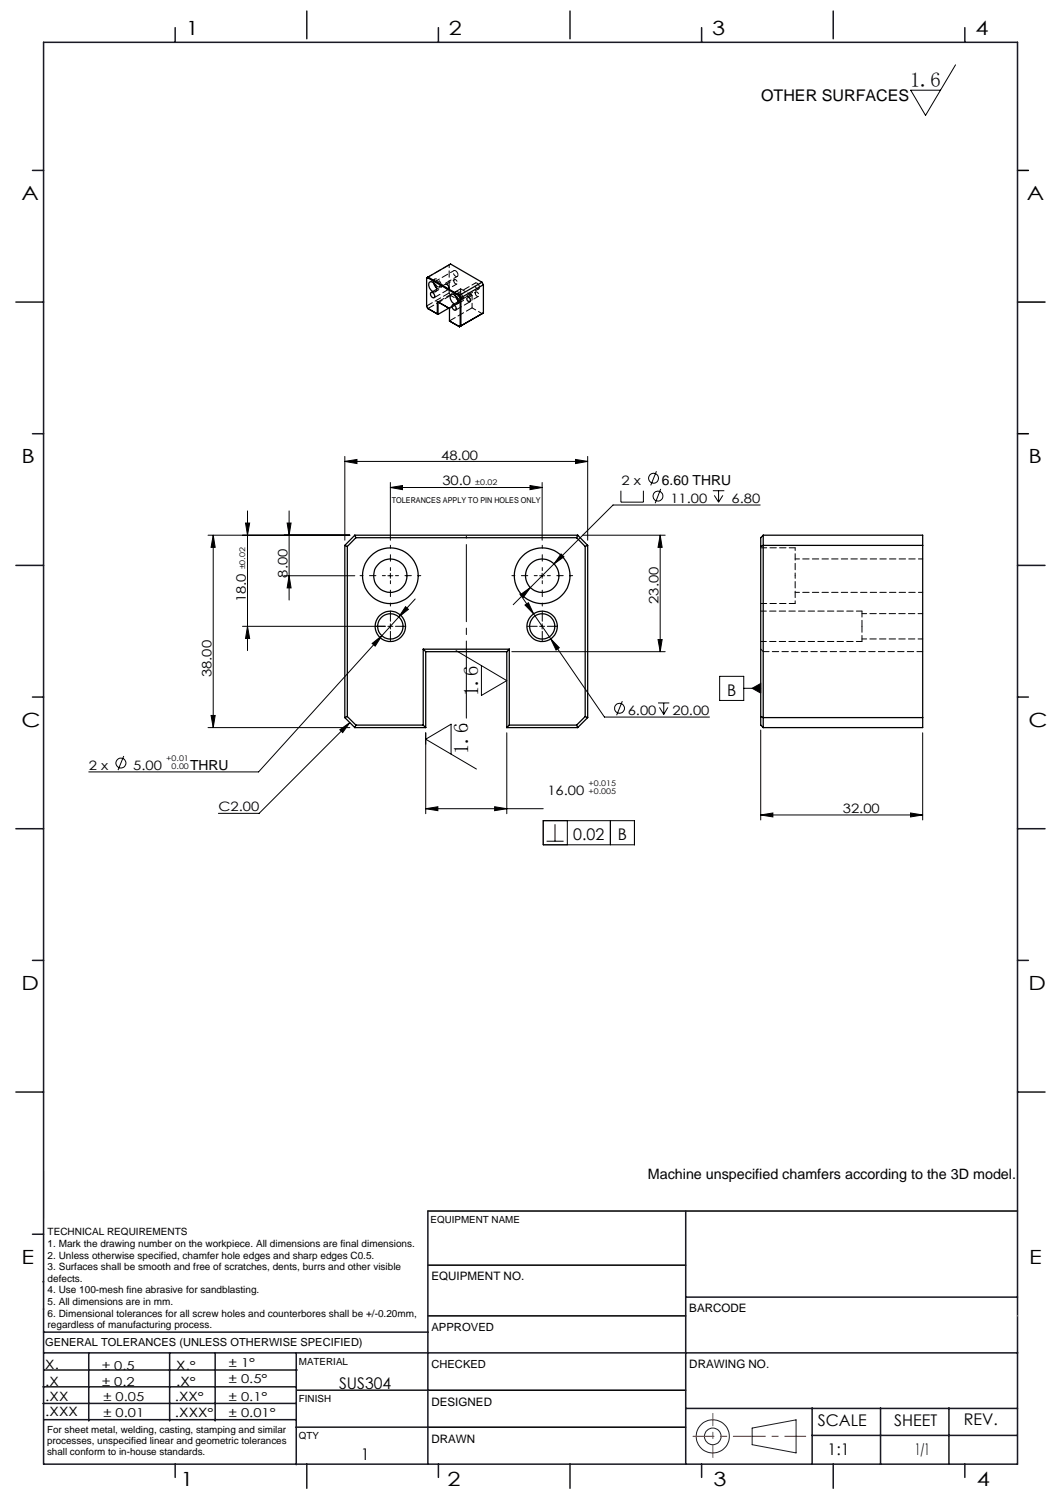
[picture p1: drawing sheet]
<svg xmlns="http://www.w3.org/2000/svg" width="210mm" height="297mm" viewBox="0 0 210 297" stroke-linecap="round" stroke-linejoin="round" font-family="sans-serif">
<g fill="none" stroke="#000" stroke-width=".2">
<path d="M188.8 12.8l-6 10-2.9-5h5.9M68.1 91.1l2.4-.4v.8zM68.1 90.1v16.6M68.1 91.1h48M77.1 96.3l2.4-.4v.8zM77.1 95.3v11.4M77.1 96.3h30M104.7 95.9l2.4 .4-2.4 .4zM107.1 95.3v11.4M113.7 90.7l2.4 .4-2.4 .4zM116.1 90.1v16.6M122.7 96.9v2.3h4.4v-2.3"/>
<path d="M129.7 93.1l-1.1 2.7M130.5 96.6l-1.1 2.8M140.8 96.9h2.3M141.1 97.8l.9 1.4M142 96.9v2.3M142.8 97.8l-.8 1.4M150.2 99.7h-29.1l-11.7 11.7M41.1 105.7h28M42.1 105.7v38M42.1 105.7l.4 2.4h-.8zM48.5 103.3h.8l-.4 2.4zM48.9 100.9v27.6"/>
<path d="M56.1 113.7h14M56.7 103.3h.8l-.4 2.4zM57.1 100.9v17.6M57.1 113.7l.4 2.4h-.8zM76.6 113.7h1M77.1 113.2v1M80.1 119.8l.6 .5-1.9 1.5zM82 118.3l-6.6 7.3M102.7 117.3l6.1 8.8M102.8 117.4l2-1.4-1.4 2zM103.7 119.5l.7-.5 1 2.2zM106.6 113.7h1"/>
<path d="M107.1 113.2v1M109.4 111.4l-8 8M110.8 109.4l.6 .6-2 1.4zM115.1 105.7h16.3M130.4 105.7v23M130.4 105.7l.4 2.4h-.8zM47.9 123.7h28.2M48.9 123.7l.4 2.4h-.8zM73.5 127.1l1.9-1.5-1.3 2zM75.4 125.6l-24.3 26.8h-33.6M76.6 123.7h1M77.1 123.2v1"/>
<path d="M90.1 128.5l10 5.9-5 2.9v-5.9M101.1 128.7h30.3M106.6 123.7h1M107.1 123.2v1M108.8 126.1l1.7 1.8-.6 .5zM108.8 126.1l10.6 15.5h20.8M122.9 138.5l-1.1 2.7M130 138.8h2.2M130 126.3h.8l-.4 2.4zM130.3 139.7l.8 1.4M131.1 138.8v2.3M131.9 139.7l-.8 1.4"/>
<path d="M142.2 133.6h4.7v4.7h-4.7zM146.9 135.9h3.4M148.6 135.9l1.7-.9v1.9zM24.4 149.3l-1.1 2.8M41.1 143.7h28M41.7 141.3h.8l-.4 2.4zM67.1 144.1l2-1.4-1.4 2zM69.1 142.7l-17.9 17.9h-8.1M84.1 144.7v16M84.1 159.7l2.4-.4v.8zM84.1 159.7h23.2M89.1 148.9v-5.9l-5 3 10 5.9"/>
<path d="M97.7 159.3l2.4 .4-2.4 .4zM100.1 144.7v16M150.3 144.2v17.7M182.3 144.7v17.2M107.3 162.1h18v4.7h-18zM108 166.1h3.3M109.6 162.8v3.3M112.1 162.1v4.7M120.6 162.1v4.7M150.3 160.9l2.4-.4v.8zM150.3 160.9h32M179.9 160.5l2.4 .4-2.4 .4z"/>
<circle cx="129.1" cy="94.4" r=".99"/>
<circle cx="130" cy="98" r=".99"/>
<circle cx="122.4" cy="139.9" r=".98"/>
<circle cx="23.9" cy="150.7" r=".98"/>
</g>
<g fill="none" stroke="#191924" stroke-width=".2">
<path d="M8.6 231.2v9.4M148.6 282l8.7-1.6v6.5l-8.7-1.6z"/>
<circle cx="140.8" cy="283.7" r="3.3"/>
<circle cx="140.8" cy="283.7" r="1.64"/>
</g>
<path d="M92.1 143.5v-37.6" fill="none" stroke="#000" stroke-width=".2" stroke-dasharray="15.2 1.3 1.3 1.3" stroke-dashoffset="-1.6"/>
<path d="M76.1 113.7h-5M77.1 112.7v-5M77.1 114.7v5M78.1 113.7h5M106.1 113.7h-5M107.1 112.7v-5M107.1 114.7v5M108.1 113.7h5" fill="none" stroke="#000" stroke-width=".2" stroke-dasharray="15.2 1.3 1.3 1.3" stroke-dashoffset="14.6"/>
<path d="M76.1 123.7h-2M77.1 122.7v-2M77.1 124.7v2M78.1 123.7h2M106.1 123.7h-2M107.1 122.7v-2M107.1 124.7v2M108.1 123.7h2" fill="none" stroke="#000" stroke-width=".2" stroke-dasharray="15.2 1.3 1.3 1.3"/>
<path d="M201 33.7h2.2M201 59.7h5.4M201 85.7h2.2M84.5 239.1h116.5M84.6 259.9h50.9M84.6 249.8h50.9M84.6 274.5h50.9M84.5 281.8h51" fill="none" stroke="#000" stroke-width=".3"/>
<path d="M136.9 283.6h22.3" fill="none" stroke="#f00" stroke-width=".2" stroke-dasharray="6.3 1.3 1.3 1.3" stroke-dashoffset="2.2"/>
<path d="M140.8 287.8v-8.7" fill="none" stroke="#f00" stroke-width=".2" stroke-dasharray="6.3 1.3 1.3 1.3" stroke-dashoffset="3.9"/>
<g fill="none" stroke="#191924" stroke-width=".3">
<path d="M8.6 8.4h192.4v280.7h-192.4zM34.6 5.5v2.9M60.6 2.2v5.5M86.6 5.5v2.9M112.6 2.2v5.5M138.6 5.5v2.9M164.6 2.2v5.5M190.6 5.5v2.9M6.4 33.7h2.2M3.1 59.7h5.5M6.4 85.7h2.2M3.1 111.7h5.5"/>
<path d="M201 111.7h5.4M6.4 137.7h2.2M201 137.7h2.2M3.1 163.7h5.5M201 163.7h5.4M6.4 189.6h2.2M201 189.6h2.2M3.1 215.6h5.5M201 215.6h5.4M84.5 239.1v50M135.5 239.1v50M6.4 243.7h2.2"/>
<path d="M8.5 253.1h.1M8.6 258.5h.1M135.5 256.1h65.5M8.5 277.1h49.9M8.5 273.9h49.9M8.6 267.2h192.4M8.6 263.1h75.9M8.8 270.5h49.9M17.5 267.2v13.4M33.5 267.2v13.4M42.5 267.2v13.4M58.5 267.2v22"/>
<path d="M58.6 274.5h26M135.5 278.1h65.5M160.4 278v11.1M174 278v11.1M187.5 278v11.1M8.8 280.3h49.7M34.6 289.1v2.6M58.5 281.8h26M60.6 289.1v4.8M86.6 289.1v2.6M112.6 289.1v4.8M138.6 289.1v2.6"/>
<path d="M160.4 283.5h40.5M164.6 289.1v4.8M190.6 289.1v2.6"/>
</g>
<path d="M201 259.9h.1" fill="none" stroke="#c0c0c0" stroke-width=".2"/>
<g fill="#000">
<path d="M148.6 135.9l1.7-.9v1.9z"/>
<path d="M68.1 91.1l2.4-.4v.8zM113.7 90.7l2.4 .4-2.4 .4z"/>
<path d="M77.1 96.3l2.4-.4v.8zM104.7 95.9l2.4 .4-2.4 .4zM84.1 159.7l2.4-.4v.8zM97.7 159.3l2.4 .4-2.4 .4zM67.1 144.1l2-1.4-1.4 2zM80.1 119.8l-1.3 2 1.9-1.5zM73.5 127.1l.6 .5 1.3-2zM102.8 117.4l.6 .6 1.4-2zM110.8 109.4l-1.4 2 2-1.4zM103.7 119.5l1.7 1.7-1-2.2zM108.8 126.1l1.1 2.3 .6-.5z"/>
<path d="M42.1 105.7l.4 2.4h-.8zM41.7 141.3h.8l-.4 2.4zM56.7 103.3h.8l-.4 2.4zM57.1 113.7l.4 2.4h-.8zM48.5 103.3h.8l-.4 2.4zM48.9 123.7l.4 2.4h-.8z"/>
<path d="M130 126.3h.8l-.4 2.4zM130.4 105.7l.4 2.4h-.8z"/>
<path d="M150.3 160.9l2.4-.4v.8zM179.9 160.5l2.4 .4-2.4 .4z"/>
</g>
<g fill="none" stroke="#000" stroke-width=".25">
<path d="M84.5 54.9l-.2 .1M84.5 54.9l6.2 3.5M84.6 54.7l-.3 .2v5.6l.2 .4M84.6 54.7l6.2 3.6M84.6 54.7l-.1 .2M84.6 54.7l4.4-2.6 6.2 3.6M84.8 55.8a1.09 1.09 0 0 1 1.4 1.1 .57 .57 0 0 1-.2 .7 .57 .57 0 0 1-.8-.2 1.47 1.47 0 0 1-.4-1.6zM85.1 57.9a.59 .59 0 0 1 .7 .2 .59 .59 0 0 1-.1 .7 .9 .9 0 0 1-.6-.9zM85.7 55.9l.5 .9M86.4 59.5l2.4 1.4M86.4 59.5v2.5M86.4 59.5l.1 .1"/>
<path d="M86.5 59.6l2.3 1.3M86.5 59.6v2.5M89 58.2a.99 .99 0 0 1 1.4 .9 .62 .62 0 0 1-.2 .9 .62 .62 0 0 1-.8-.3l-.5-.9zM89.9 58.3l.6 1M90.7 58.4l.2 .4M90.8 58.3l.3 .5M90.8 58.3l-.1 .1M90.9 58.8v5.5M91.1 58.8h-.2M91.1 58.8v5.5M95.2 55.7l.3 .5M95.2 55.7l-4.4 2.6"/>
<path d="M95.5 56.2l-4.4 2.6M95.5 56.2v5.6M84.5 60.9l1.9 1.1M84.5 60.9l2 1.2M86.4 62l.1 .1M88.7 60.9l-2.2 1.2M88.8 63.4h.1M88.8 60.9v2.5M88.8 63.4l1.9 1M88.8 63.4l2 1.1M89.4 60.3a.61 .61 0 0 1 .6 .3 .61 .61 0 0 1-.1 .7 .78 .78 0 0 1-.5-1zM90.7 64.4l.1 .1"/>
<path d="M90.9 64.3l-.2 .1M90.9 64.3h.2M91.1 64.3l-.3 .2M95.5 61.8l-4.4 2.5M95.5 61.8l-4.7 2.7M68.1 107.7v34M68.1 107.7l.5 .2M68.6 107.9v33.6M70.1 105.7h44M70.1 105.7l.2 .5M70.1 105.7l-2 2M70.3 106.2h43.6"/>
<path d="M70.3 106.2l-1.7 1.7M113.9 106.2l1.7 1.7M114.1 105.7l-.2 .5M114.1 105.7l2 2M115.6 107.9v33.6M116.1 107.7l-.5 .2M116.1 107.7v34M150.8 105.7h31.5v38h-31.5M150.8 105.7v38M150.8 105.7l-.5 .5v37l.5 .5M182.3 107.7h-31.5l-.5 .2M83.6 128.2h17"/>
<path d="M83.6 128.2v15M83.6 128.2l.5 .5M84.1 128.7v15M84.1 128.7h16M100.1 128.7v15M100.6 128.2v15M100.6 128.2l-.5 .5M68.1 141.7l2 2M68.6 141.5l1.7 1.7M68.6 141.5l-.5 .2M70.1 143.7h14M70.3 143.2h13.3"/>
<path d="M70.3 143.2l-.2 .5M83.6 143.2l.5 .5M100.1 143.7h14M100.6 143.2l-.5 .5M100.6 143.2h13.3M113.9 143.2l.2 .5M115.6 141.5l-1.7 1.7M115.6 141.5l.5 .2M116.1 141.7l-2 2M150.3 141.5l.5 .2h31.5"/>
<circle cx="77.1" cy="113.7" r="3.3"/>
<circle cx="77.1" cy="113.7" r="5.5"/>
<circle cx="107.1" cy="113.7" r="5.5"/>
<circle cx="107.1" cy="113.7" r="3.3"/>
<circle cx="77.1" cy="123.7" r="2.51"/>
<circle cx="77.1" cy="123.7" r="3"/>
<circle cx="107.1" cy="123.7" r="2.51"/>
<circle cx="107.1" cy="123.7" r="3"/>
</g>
<path d="M87.2 56.5a1.23 1.23 0 0 0-1.4-1.3l-.1 .7M88.7 56.9a.57 .57 0 0 0-.2-.6 .57 .57 0 0 0-.6-.1 .64 .64 0 0 0 .1 .7 .64 .64 0 0 0 .7 .2v-.2M91.5 59a1.23 1.23 0 0 0-1.4-1.4l-.2 .7M93 59.3a.57 .57 0 0 0-.2-.6 .57 .57 0 0 0-.6 0 .64 .64 0 0 0 .1 .6 .64 .64 0 0 0 .6 .2l.1-.2M150.3 119.2h6.8M157.1 108.2h-6.8M170.3 123.7v-3M170.3 126.7v-3M182.3 128.7h-31.5" fill="none" stroke="#000" stroke-width=".2" stroke-dasharray="1.3 .6" stroke-dashoffset=".1"/>
<path d="M86.2 56.8a.53 .53 0 0 0 .6 .3 .53 .53 0 0 0 .4-.6M88.7 52.3v5.6M90.5 59.3a.53 .53 0 0 0 .6 .2 .53 .53 0 0 0 .4-.5M157.1 113.7v-5.5M157.1 119.2v-5.5" fill="none" stroke="#000" stroke-width=".2" stroke-dasharray="1.3 .6" stroke-dashoffset=".7"/>
<path d="M86.9 56.3a.63 .63 0 0 0-.2-.6 .63 .63 0 0 0-.7-.1 .7 .7 0 0 0 .2 .8 .7 .7 0 0 0 .7 .1v-.2M90.5 54.3a.63 .63 0 0 0-.2-.7 .63 .63 0 0 0-.7 0 .7 .7 0 0 0 .1 .7 .7 .7 0 0 0 .7 .2l.1-.2M91.2 58.8a.63 .63 0 0 0-.3-.7 .63 .63 0 0 0-.6 0 .7 .7 0 0 0 .1 .7 .7 .7 0 0 0 .7 .2l.1-.2M94.7 56.7a.63 .63 0 0 0-.2-.6 .63 .63 0 0 0-.7-.1 .7 .7 0 0 0 .2 .7 .7 .7 0 0 0 .7 .2v-.2" fill="none" stroke="#000" stroke-width=".2" stroke-dasharray="1.3 .6" stroke-dashoffset="-.1"/>
<path d="M89 58.3l2 1.2M91 57v2.5M93.3 58.3v2.5M93.3 60.8l1.9 1.1M157.1 117h25.2M182.3 110.4h-25.2M150.3 128.2l.5 .5" fill="none" stroke="#000" stroke-width=".2" stroke-dasharray="1.3 .6" stroke-dashoffset=".4"/>
<g fill="none" stroke="#000" stroke-width=".2" stroke-dasharray="1.3 .6">
<path d="M84.3 54.9l4.4-2.6M85.8 58.8l2.8-1.7M88 56.1l-2.8 1.6M88.7 52.3l.3-.2M88.7 57.9l-4.4 2.5M89 58.3l-.3-.4M91 57l-4.5 2.6M92.3 58.6l-2.9 1.6M93.3 58.3l-4.5 2.6M84.6 60.9l-.3-.5M84.6 60.9l4.4-2.6M90 61.2l2.9-1.6"/>
<path d="M93.3 60.8l-4.5 2.6"/>
</g>
<path d="M88.7 56.8v.1a.45 .45 0 0 1-.6 0 .45 .45 0 0 1-.1-.6 .44 .44 0 0 1 .5 0 .44 .44 0 0 1 .2 .5M89.7 55.4a.45 .45 0 0 1 .6 0 .45 .45 0 0 1 0 .5 .44 .44 0 0 1-.5 .1 .44 .44 0 0 1-.1-.6M91 57l2.3 1.3M92.9 59.3a.45 .45 0 0 1-.6 .1 .45 .45 0 0 1-.1-.6 .44 .44 0 0 1 .6 0 .44 .44 0 0 1 .1 .5M93.9 57.9v-.1a.45 .45 0 0 1 .6 0 .45 .45 0 0 1 .1 .6 .44 .44 0 0 1-.6 0 .44 .44 0 0 1-.1-.5M170.3 126.2h12M182.3 121.2h-12" fill="none" stroke="#000" stroke-width=".2" stroke-dasharray="1.3 .6" stroke-dashoffset=".3"/>
<path d="M91 59.5l-2.3 1.3M150.3 126.7h20M170.3 120.7h-20" fill="none" stroke="#000" stroke-width=".2" stroke-dasharray="1.3 .6" stroke-dashoffset=".2"/>
<path d="M85.9 55.1l-1 .6M86 57.6l1-.6M90.1 57.6l-.9 .5M90.3 60l.9-.5" fill="none" stroke="#000" stroke-width=".2" stroke-dasharray="1.3 .6" stroke-dashoffset=".6"/>
<path d="M86.8 56.6l3.5-2M89.7 53.4l-3.6 2.1M91 59.1l3.6-2.1M93.9 55.9l-3.5 2" fill="none" stroke="#000" stroke-width=".2" stroke-dasharray="1.3 .6" stroke-dashoffset=".5"/>
<path d="M88.6 57.1l1.7-1M89.8 55.2l-1.7 1M92.8 59.5l1.7-1M94 57.7l-1.7 .9" fill="none" stroke="#000" stroke-width=".2" stroke-dasharray="1.3 .6" stroke-dashoffset="1"/>
<g font-size="4.1">
<text x="179.8" y="17.2">1.6</text>
<text x="94.6" y="137.5" transform="rotate(-90 94.6 137.5)">1.6</text>
<text x="92.6" y="148.9" transform="rotate(-90 92.6 148.9)">1.6</text>
</g>
<g font-size="3.9">
<text x="36.7" y="6.9">1</text>
<text x="88.7" y="6.9">2</text>
<text x="140.7" y="6.9">3</text>
<text x="192.7" y="6.9">4</text>
<text x="4.2" y="39.5">A</text>
<text x="202.9" y="39.5">A</text>
<text x="4.2" y="91.5">B</text>
<text x="203.2" y="91.5">B</text>
<text x="4.2" y="143.5">C</text>
<text x="203.2" y="143.5">C</text>
<text x="4.2" y="195.5">D</text>
<text x="203.2" y="195.5">D</text>
<text x="4.2" y="249.6">E</text>
<text x="203.3" y="249.6">E</text>
<text x="35.7" y="293.4">1</text>
<text x="88.4" y="293.4">2</text>
<text x="141" y="293.4">3</text>
<text x="193" y="293.4">4</text>
</g>
<g font-size="3.2">
<text x="150.4" y="20">OTHER SURFACES</text>
<text x="143.7" y="137.4">B</text>
<text x="113.3" y="165.9">0.02</text>
<text x="122.1" y="165.9">B</text>
<text x="67" y="274.2">SUS304</text>
<text x="161.6" y="281.7">SCALE</text>
<text x="176.7" y="281.5">SHEET</text>
<text x="190.4" y="281.5">REV.</text>
<text x="163.5" y="287.4">1:1</text>
<text x="180.8" y="287.4">1/1</text>
<text x="71.3" y="288.2">1</text>
</g>
<text font-size="2.8" x="128" y="232.7">Machine unspecified chamfers according to the 3D model.</text>
<g font-size="2.7">
<text x="130.7" y="95.8">6.60 THRU</text>
<text x="37.6" y="152">THRU</text>
</g>
<g font-size="2.6">
<text x="87.2" y="90.8">48.00</text>
<text x="87.4" y="95.8">30.0</text>
<text x="122.8" y="95.8">2 x</text>
<text x="132.4" y="99.3">11.00</text>
<text x="144.5" y="99.3">6.80</text>
<text x="48.6" y="119" transform="rotate(-90 48.6 119)">18.0</text>
<text x="56.8" y="114.1" transform="rotate(-90 56.8 114.1)">8.00</text>
<text x="130.1" y="119.3" transform="rotate(-90 130.1 119.3)">23.00</text>
<text x="41.8" y="133.8" transform="rotate(-90 41.8 133.8)">38.00</text>
<text x="124" y="141.2">6.00</text>
<text x="132.8" y="141.2">20.00</text>
<text x="17.5" y="152">2 x</text>
<text x="26.3" y="152">5.00</text>
<text x="43.1" y="160.2">C2.00</text>
<text x="108.1" y="156.9">16.00</text>
<text x="166.5" y="160.6">32.00</text>
</g>
<g font-size="2.5">
<text x="8.9" y="273.6">.X</text>
<text x="8.9" y="270.4">X.</text>
<text x="34.8" y="273.7">.X°</text>
<text x="34.8" y="270.5">X.°</text>
<text x="9" y="276.7">.XX</text>
<text x="9" y="279.7">.XXX</text>
<text x="34.5" y="276.7">.XX°</text>
<text x="34.6" y="279.8">.XXX°</text>
</g>
<g font-size="2.4">
<text x="45.2" y="270">± 1°</text>
<text x="20.2" y="270.4">± 0.5</text>
<text x="20.2" y="273.7">± 0.2</text>
<text x="45.2" y="273.2">± 0.5°</text>
<text x="20.4" y="279.7">± 0.01</text>
<text x="20.4" y="276.7">± 0.05</text>
<text x="45.2" y="276.7">± 0.1°</text>
<text x="45.2" y="279.7">± 0.01°</text>
</g>
<g font-size="2.3">
<text x="85.2" y="252.9">EQUIPMENT NO.</text>
<text x="136.2" y="259.2">BARCODE</text>
<text x="136.2" y="270.2">DRAWING NO.</text>
<text x="85.2" y="277.6">DESIGNED</text>
<text x="85.2" y="284.9">DRAWN</text>
</g>
<g font-size="2.2">
<text x="85.2" y="262.8">APPROVED</text>
<text x="8.9" y="265.9">GENERAL TOLERANCES (UNLESS OTHERWISE SPECIFIED)</text>
<text x="85.2" y="270.1">CHECKED</text>
</g>
<g font-size="2">
<text x="9.4" y="243.9">TECHNICAL REQUIREMENTS</text>
<text x="9.4" y="246.2">1. Mark the drawing number on the workpiece. All dimensions are final dimensions.</text>
<text x="9.4" y="248.5">2. Unless otherwise specified, chamfer hole edges and sharp edges C0.5.</text>
<text x="9.4" y="250.8">3. Surfaces shall be smooth and free of scratches, dents, burrs and other visible</text>
<text x="9.4" y="253.1">defects.</text>
<text x="9.4" y="255.4">4. Use 100-mesh fine abrasive for sandblasting.</text>
<text x="9.4" y="257.7">5. All dimensions are in mm.</text>
<text x="9.4" y="260">6. Dimensional tolerances for all screw holes and counterbores shall be +/-0.20mm,</text>
<text x="9.4" y="262.3">regardless of manufacturing process.</text>
</g>
<g font-size="1.9">
<text x="85.1" y="241.5">EQUIPMENT NAME</text>
<text x="59.1" y="269.5">MATERIAL</text>
<text x="59.1" y="276.9">FINISH</text>
<text x="9.3" y="282.9">For sheet metal, welding, casting, stamping and similar</text>
<text x="9.3" y="285.2">processes, unspecified linear and geometric tolerances</text>
<text x="9.3" y="287.4">shall conform to in-house standards.</text>
<text x="59.1" y="284.2">QTY</text>
</g>
<text font-size="1.6" x="77.4" y="99.3">TOLERANCES APPLY TO PIN HOLES ONLY</text>
<g font-size="1.5">
<text x="93.9" y="95.7">±0.02</text>
<text x="48.5" y="112.5" transform="rotate(-90 48.5 112.5)">±0.02</text>
<text x="32.8" y="150.2">+0.01</text>
<text x="33.9" y="151.9">0.00</text>
<text x="116.3" y="155.1">+0.015</text>
<text x="116.3" y="156.9">+0.005</text>
</g>
</svg>
